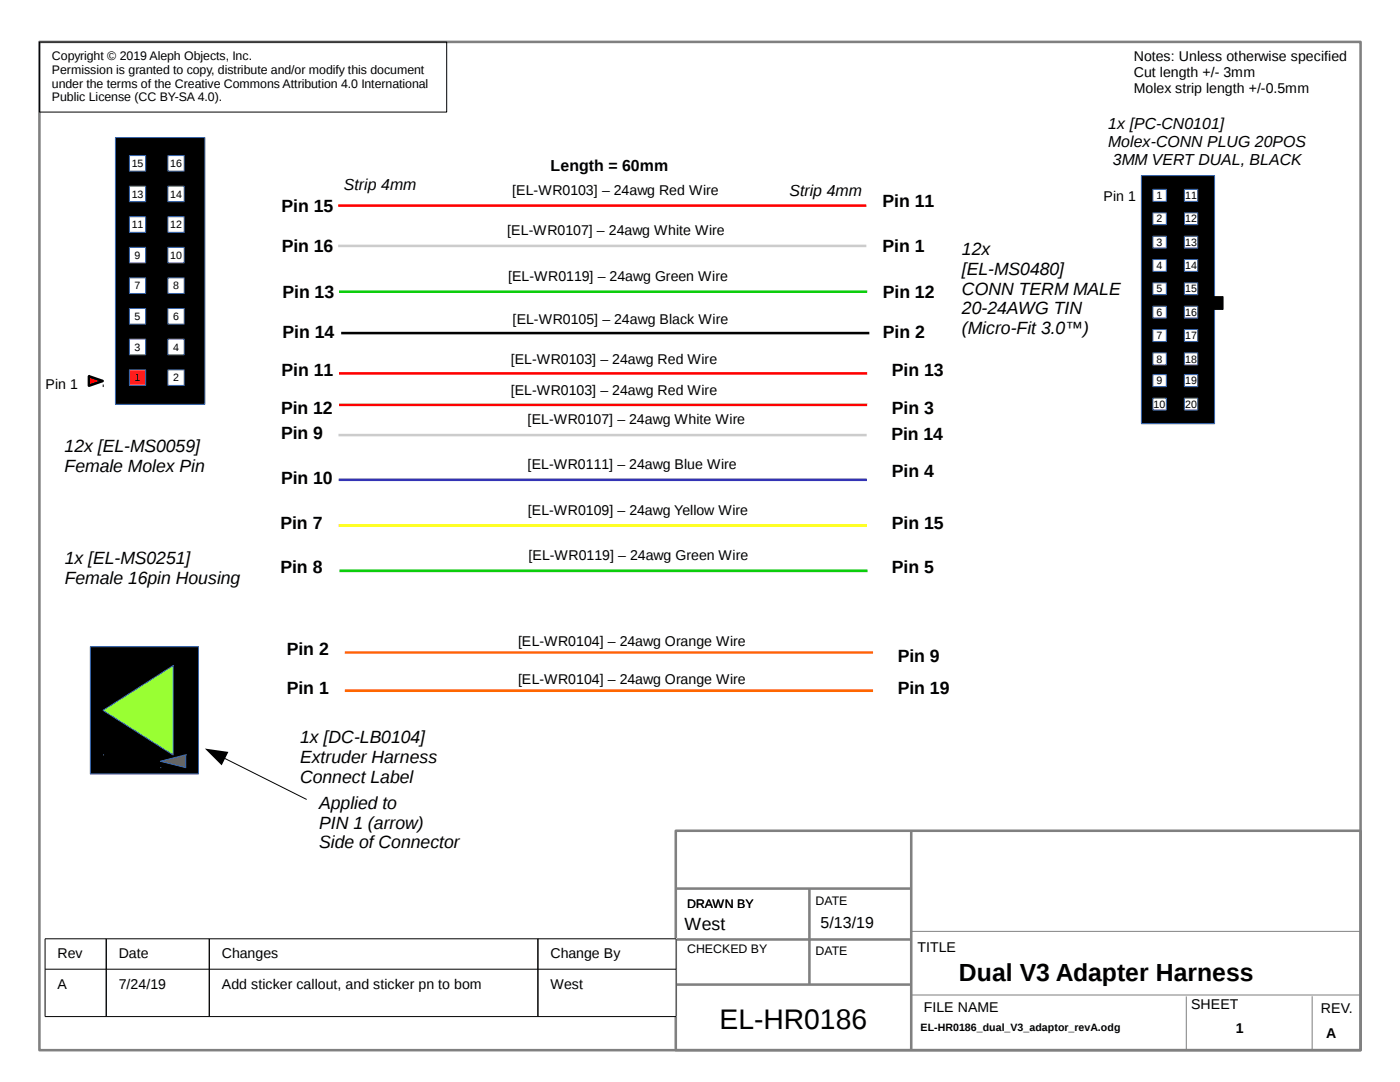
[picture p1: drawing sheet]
<svg xmlns="http://www.w3.org/2000/svg" width="279mm" height="216mm" viewBox="0 0 279 216" stroke-linecap="round" stroke-linejoin="round" font-family="sans-serif">
<path d="M7.9 8.4h263.6v201.1h-263.6zM134.9 165.8h136.6v43.7h-136.6zM134.9 177.3h47M161.5 177.3v19.1M181.9 165.8v43.7M134.9 187.5h47M134.9 196.5h47" fill="none" stroke="#808080" stroke-width=".51"/>
<path d="M181.9 185.8h89.6M181.9 198.5h89.6M236.7 198.8v10.7M261.9 198.8v10.7" fill="none" stroke="#808080" stroke-width=".2"/>
<path d="M7.9 8.4h81.2v14h-81.2z" fill="none" stroke="#000" stroke-width=".2"/>
<path d="M227.8 35h14.6v49.6h-14.6z" fill-rule="evenodd" fill="#000"/>
<path d="M227.8 35h14.6v49.6h-14.6z" fill="none" stroke="#3465af" stroke-width=".2"/>
<path d="M230.1 37.8h2.7v2.4h-2.7z" fill-rule="evenodd" fill="#fff"/>
<path d="M230.1 37.8h2.7v2.4h-2.7z" fill="none" stroke="#3465af" stroke-width=".2"/>
<path d="M236.4 37.8h2.6v2.4h-2.6z" fill-rule="evenodd" fill="#fff"/>
<path d="M236.4 37.8h2.6v2.4h-2.6z" fill="none" stroke="#3465af" stroke-width=".2"/>
<path d="M230.1 42.5h2.7v2.3h-2.7z" fill-rule="evenodd" fill="#fff"/>
<path d="M230.1 42.5h2.7v2.3h-2.7z" fill="none" stroke="#3465af" stroke-width=".2"/>
<path d="M230.1 47.1h2.7v2.4h-2.7z" fill-rule="evenodd" fill="#fff"/>
<path d="M230.1 47.1h2.7v2.4h-2.7z" fill="none" stroke="#3465af" stroke-width=".2"/>
<path d="M236.4 47.1h2.6v2.4h-2.6z" fill-rule="evenodd" fill="#fff"/>
<path d="M236.4 47.1h2.6v2.4h-2.6z" fill="none" stroke="#3465af" stroke-width=".2"/>
<path d="M230.1 51.8h2.7v2.4h-2.7z" fill-rule="evenodd" fill="#fff"/>
<path d="M230.1 51.8h2.7v2.4h-2.7z" fill="none" stroke="#3465af" stroke-width=".2"/>
<path d="M236.4 51.8h2.6v2.4h-2.6z" fill-rule="evenodd" fill="#fff"/>
<path d="M236.4 51.8h2.6v2.4h-2.6z" fill="none" stroke="#3465af" stroke-width=".2"/>
<path d="M230.1 56.4h2.7v2.4h-2.7z" fill-rule="evenodd" fill="#fff"/>
<path d="M230.1 56.4h2.7v2.4h-2.7z" fill="none" stroke="#3465af" stroke-width=".2"/>
<path d="M236.4 56.4h2.6v2.4h-2.6z" fill-rule="evenodd" fill="#fff"/>
<path d="M236.4 56.4h2.6v2.4h-2.6z" fill="none" stroke="#3465af" stroke-width=".2"/>
<path d="M230.1 61.1h2.7v2.4h-2.7z" fill-rule="evenodd" fill="#fff"/>
<path d="M230.1 61.1h2.7v2.4h-2.7z" fill="none" stroke="#3465af" stroke-width=".2"/>
<path d="M236.4 61.1h2.6v2.4h-2.6z" fill-rule="evenodd" fill="#fff"/>
<path d="M236.4 61.1h2.6v2.4h-2.6z" fill="none" stroke="#3465af" stroke-width=".2"/>
<path d="M230.1 65.8h2.7v2.4h-2.7z" fill-rule="evenodd" fill="#fff"/>
<path d="M230.1 65.8h2.7v2.4h-2.7z" fill="none" stroke="#3465af" stroke-width=".2"/>
<path d="M236.4 65.8h2.6v2.4h-2.6z" fill-rule="evenodd" fill="#fff"/>
<path d="M236.4 65.8h2.6v2.4h-2.6z" fill="none" stroke="#3465af" stroke-width=".2"/>
<path d="M230.1 70.4h2.7v2.4h-2.7z" fill-rule="evenodd" fill="#fff"/>
<path d="M230.1 70.4h2.7v2.4h-2.7z" fill="none" stroke="#3465af" stroke-width=".2"/>
<path d="M236.4 70.4h2.6v2.4h-2.6z" fill-rule="evenodd" fill="#fff"/>
<path d="M236.4 70.4h2.6v2.4h-2.6z" fill="none" stroke="#3465af" stroke-width=".2"/>
<path d="M236.4 42.5h2.6v2.3h-2.6z" fill-rule="evenodd" fill="#fff"/>
<path d="M236.4 42.5h2.6v2.3h-2.6z" fill="none" stroke="#3465af" stroke-width=".2"/>
<path d="M230.1 74.8h2.7v2.4h-2.7z" fill-rule="evenodd" fill="#fff"/>
<path d="M230.1 74.8h2.7v2.4h-2.7z" fill="none" stroke="#3465af" stroke-width=".2"/>
<path d="M236.4 74.8h2.6v2.4h-2.6z" fill-rule="evenodd" fill="#fff"/>
<path d="M236.4 74.8h2.6v2.4h-2.6z" fill="none" stroke="#3465af" stroke-width=".2"/>
<path d="M230.1 79.4h2.7v2.4h-2.7z" fill-rule="evenodd" fill="#fff"/>
<path d="M230.1 79.4h2.7v2.4h-2.7z" fill="none" stroke="#3465af" stroke-width=".2"/>
<path d="M236.4 79.4h2.6v2.4h-2.6z" fill-rule="evenodd" fill="#fff"/>
<path d="M23 27.4h17.9v53.3h-17.9zM236.4 79.4h2.6v2.4h-2.6z" fill="none" stroke="#3465af" stroke-width=".2"/>
<path d="M67.5 41h105.4" fill="none" stroke="#f00" stroke-width=".51"/>
<path d="M68.1 66.5h105.4" fill="none" stroke="#000" stroke-width=".51"/>
<path d="M67.5 49.1h105.4" fill="none" stroke="#ccc" stroke-width=".51"/>
<path d="M67.7 58.2h105.4" fill="none" stroke="#0c0" stroke-width=".51"/>
<g fill="#000">
<path d="M241.5 59.2h2.6v2.5h-2.6z" fill-rule="evenodd"/>
<path d="M23 27.4h17.9v53.3h-17.9z" fill-rule="evenodd"/>
</g>
<path d="M241.5 59.2h2.6v2.5h-2.6z" fill="none" stroke="#000" stroke-width=".2"/>
<path d="M25.8 31h3.3v3.1h-3.3z" fill-rule="evenodd" fill="#fff"/>
<path d="M25.8 31h3.3v3.1h-3.3z" fill="none" stroke="#3465af" stroke-width=".2"/>
<path d="M33.5 31h3.3v3.1h-3.3z" fill-rule="evenodd" fill="#fff"/>
<path d="M33.5 31h3.3v3.1h-3.3z" fill="none" stroke="#3465af" stroke-width=".2"/>
<path d="M25.8 37.1h3.3v3.2h-3.3z" fill-rule="evenodd" fill="#fff"/>
<path d="M25.8 37.1h3.3v3.2h-3.3z" fill="none" stroke="#3465af" stroke-width=".2"/>
<path d="M25.8 43.3h3.3v3.1h-3.3z" fill-rule="evenodd" fill="#fff"/>
<path d="M25.8 43.3h3.3v3.1h-3.3z" fill="none" stroke="#3465af" stroke-width=".2"/>
<path d="M33.5 43.3h3.3v3.1h-3.3z" fill-rule="evenodd" fill="#fff"/>
<path d="M33.5 43.3h3.3v3.1h-3.3z" fill="none" stroke="#3465af" stroke-width=".2"/>
<path d="M25.8 49.4h3.3v3.1h-3.3z" fill-rule="evenodd" fill="#fff"/>
<path d="M25.8 49.4h3.3v3.1h-3.3z" fill="none" stroke="#3465af" stroke-width=".2"/>
<path d="M33.5 49.4h3.3v3.1h-3.3z" fill-rule="evenodd" fill="#fff"/>
<path d="M33.5 49.4h3.3v3.1h-3.3z" fill="none" stroke="#3465af" stroke-width=".2"/>
<path d="M25.8 55.5h3.3v3.1h-3.3z" fill-rule="evenodd" fill="#fff"/>
<path d="M25.8 55.5h3.3v3.1h-3.3z" fill="none" stroke="#3465af" stroke-width=".2"/>
<path d="M33.5 55.5h3.3v3.1h-3.3z" fill-rule="evenodd" fill="#fff"/>
<path d="M33.5 55.5h3.3v3.1h-3.3z" fill="none" stroke="#3465af" stroke-width=".2"/>
<path d="M25.8 61.6h3.3v3.1h-3.3z" fill-rule="evenodd" fill="#fff"/>
<path d="M25.8 61.6h3.3v3.1h-3.3z" fill="none" stroke="#3465af" stroke-width=".2"/>
<path d="M33.5 61.6h3.3v3.1h-3.3z" fill-rule="evenodd" fill="#fff"/>
<path d="M33.5 61.6h3.3v3.1h-3.3z" fill="none" stroke="#3465af" stroke-width=".2"/>
<path d="M25.8 67.7h3.3v3.1h-3.3z" fill-rule="evenodd" fill="#fff"/>
<path d="M25.8 67.7h3.3v3.1h-3.3z" fill="none" stroke="#3465af" stroke-width=".2"/>
<path d="M33.5 67.7h3.3v3.1h-3.3z" fill-rule="evenodd" fill="#fff"/>
<path d="M33.5 67.7h3.3v3.1h-3.3z" fill="none" stroke="#3465af" stroke-width=".2"/>
<path d="M25.8 73.8h3.3v3.1h-3.3z" fill-rule="evenodd" fill="#f33"/>
<path d="M25.8 73.8h3.3v3.1h-3.3z" fill="none" stroke="#3465af" stroke-width=".2"/>
<path d="M33.5 73.8h3.3v3.1h-3.3z" fill-rule="evenodd" fill="#fff"/>
<path d="M33.5 73.8h3.3v3.1h-3.3z" fill="none" stroke="#3465af" stroke-width=".2"/>
<path d="M17.7 75.1v1.9l2.8-1z" fill="#f00"/>
<path d="M17.7 75.1l2.8 .9-2.8 1z" fill="none" stroke="#000" stroke-width=".51"/>
<path d="M33.5 37.1h3.3v3.2h-3.3z" fill-rule="evenodd" fill="#fff"/>
<path d="M33.5 37.1h3.3v3.2h-3.3zM18 129h21.6v25.4h-21.6z" fill="none" stroke="#3465af" stroke-width=".2"/>
<path d="M67.7 74.5h105.4M67.7 80.8h105.4" fill="none" stroke="#f00" stroke-width=".51"/>
<path d="M68.8 130.2h105.4M68.8 137.8h105.4" fill="none" stroke="#f60" stroke-width=".51"/>
<path d="M67.6 86.8h105.4" fill="none" stroke="#ccc" stroke-width=".51"/>
<path d="M67.6 95.7h105.4" fill="none" stroke="#33f" stroke-width=".51"/>
<path d="M67.6 104.9h105.4" fill="none" stroke="#ff0" stroke-width=".51"/>
<path d="M67.7 113.9h105.4" fill="none" stroke="#0c0" stroke-width=".51"/>
<path d="M18 129h21.6v25.4h-21.6z" fill-rule="evenodd" fill="#000"/>
<path d="M32 151.9l5.1-1.3v2.6z" fill="#666"/>
<path d="M32 151.9l5.1-1.3v2.6zM32 153.2h.1M37.1 150.6h.1" fill="none" stroke="#3465af" stroke-width=".2"/>
<path d="M20.6 141.7l13.9-8.9v17.8z" fill="#9f3"/>
<path d="M34.5 132.8h.1M20.6 141.7l13.9-8.9v17.8zM20.6 150.6h.1" fill="none" stroke="#3465af" stroke-width=".2"/>
<path d="M44.7 151.3l16.5 8.2" fill="none" stroke="#000" stroke-width=".2"/>
<path d="M40.9 149.4l4.7 .6-1.4 2.7z" fill="#000"/>
<g fill="#fff">
<path d="M9 187.3h12.2v6.1h-12.2z" fill-rule="evenodd"/>
<path d="M21.2 187.3h20.6v6.1h-20.6z" fill-rule="evenodd"/>
<path d="M41.8 187.3h65.6v6.1h-65.6z" fill-rule="evenodd"/>
<path d="M107.4 187.3h27.5v6.1h-27.5z" fill-rule="evenodd"/>
<path d="M9 193.4h12.2v9.4h-12.2z" fill-rule="evenodd"/>
<path d="M21.2 193.4h20.6v9.4h-20.6z" fill-rule="evenodd"/>
<path d="M41.8 193.4h65.6v9.4h-65.6z" fill-rule="evenodd"/>
<path d="M107.4 193.4h27.5v9.4h-27.5z" fill-rule="evenodd"/>
</g>
<path d="M9 187.3h125.9v15.5h-125.9zM9 193.4h125.9M21.2 187.3v15.5M41.8 187.3v15.5M107.4 187.3v15.5" fill="none" stroke="#000" stroke-width=".2"/>
<text font-size="5.6" x="143.6" y="205.4">EL-HR0186</text>
<text font-size="4.9" x="191.4" y="195.7">Dual V3 Adapter Harness</text>
<g font-size="3.5">
<text x="176.1" y="41.3">Pin 11</text>
<text x="56.2" y="42.4">Pin 15</text>
<text x="56.2" y="50.4">Pin 16</text>
<text x="176.1" y="50.4">Pin 1</text>
<text x="192" y="50.9">12x</text>
<text x="56.4" y="59.4">Pin 13</text>
<text x="176.2" y="59.4">Pin 12</text>
<text x="192" y="54.9">[EL-MS0480]</text>
<text x="192" y="58.8">CONN TERM MALE</text>
<text x="192" y="62.7">20-24AWG TIN</text>
<text x="56.4" y="67.4">Pin 14</text>
<text x="176.2" y="67.4">Pin 2</text>
<text x="192" y="66.7">(Micro-Fit 3.0™)</text>
<text x="56.2" y="75">Pin 11</text>
<text x="178" y="74.9">Pin 13</text>
<text x="56.1" y="82.7">Pin 12</text>
<text x="178" y="82.7">Pin 3</text>
<text x="56.1" y="87.6">Pin 9</text>
<text x="177.9" y="87.7">Pin 14</text>
<text x="12.9" y="90.3">12x [EL-MS0059]</text>
<text x="12.9" y="94.2">Female Molex Pin</text>
<text x="178" y="95.2">Pin 4</text>
<text x="56.1" y="96.5">Pin 10</text>
<text x="56" y="105.5">Pin 7</text>
<text x="178" y="105.5">Pin 15</text>
<text x="12.9" y="112.6">1x [EL-MS0251]</text>
<text x="12.9" y="116.5">Female 16pin Housing</text>
<text x="56" y="114.4">Pin 8</text>
<text x="178" y="114.3">Pin 5</text>
<text x="57.3" y="130.7">Pin 2</text>
<text x="179.2" y="132.1">Pin 9</text>
<text x="57.3" y="138.4">Pin 1</text>
<text x="179.2" y="138.4">Pin 19</text>
<text x="59.9" y="148.3">1x [DC-LB0104]</text>
<text x="59.9" y="152.3">Extruder Harness</text>
<text x="59.9" y="156.2">Connect Label</text>
<text x="63.7" y="161.4">Applied to</text>
<text x="63.7" y="165.3">PIN 1 (arrow)</text>
<text x="63.7" y="169.3">Side of Connector</text>
<text x="136.6" y="185.5">West</text>
</g>
<g font-size="3.2">
<text x="221.2" y="25.8">1x [PC-CN0101]</text>
<text x="221.2" y="29.4">Molex-CONN PLUG 20POS</text>
<text x="109.9" y="34.1">Length = 60mm</text>
<text x="222.1" y="32.9">3MM VERT DUAL, BLACK</text>
<text x="68.7" y="37.9">Strip 4mm</text>
<text x="157.6" y="39.1">Strip 4mm</text>
<text x="163.8" y="185.2">5/13/19</text>
</g>
<g font-size="2.8">
<text x="226.3" y="12.2">Notes: Unless otherwise specified</text>
<text x="226.3" y="15.4">Cut length +/- 3mm</text>
<text x="226.3" y="18.6">Molex strip length +/-0.5mm</text>
<text x="102.2" y="38.9">[EL-WR0103] – 24awg Red Wire</text>
<text x="220.2" y="40.1">Pin 1</text>
<text x="101.2" y="46.9">[EL-WR0107] – 24awg White Wire</text>
<text x="101.4" y="56">[EL-WR0119] – 24awg Green Wire</text>
<text x="102.3" y="64.6">[EL-WR0105] – 24awg Black Wire</text>
<text x="9.1" y="77.6">Pin 1</text>
<text x="101.9" y="72.6">[EL-WR0103] – 24awg Red Wire</text>
<text x="101.9" y="78.9">[EL-WR0103] – 24awg Red Wire</text>
<text x="105.3" y="84.6">[EL-WR0107] – 24awg White Wire</text>
<text x="105.3" y="93.6">[EL-WR0111] – 24awg Blue Wire</text>
<text x="105.3" y="102.8">[EL-WR0109] – 24awg Yellow Wire</text>
<text x="105.5" y="111.8">[EL-WR0119] – 24awg Green Wire</text>
<text x="103.4" y="128.9">[EL-WR0104] – 24awg Orange Wire</text>
<text x="103.4" y="136.6">[EL-WR0104] – 24awg Orange Wire</text>
<text x="11.5" y="191.2">Rev</text>
<text x="23.7" y="191.2">Date</text>
<text x="44.3" y="191.2">Changes</text>
<text x="109.9" y="191.2">Change By</text>
<text x="183.1" y="189.9">TITLE</text>
<text x="11.5" y="197.3">A</text>
<text x="23.7" y="197.3">7/24/19</text>
<text x="44.3" y="197.3">Add sticker callout, and sticker pn to bom</text>
<text x="109.9" y="197.3">West</text>
<text x="184.4" y="201.9">FILE NAME</text>
<text x="237.7" y="201.4">SHEET</text>
<text x="263.6" y="202.2">REV.</text>
<text x="246.6" y="206.2">1</text>
<text x="264.7" y="207.2">A</text>
</g>
<g font-size="2.5">
<text x="10.4" y="12">Copyright © 2019 Aleph Objects, Inc.</text>
<text x="10.4" y="14.7">Permission is granted to copy, distribute and/or modify this document</text>
<text x="10.4" y="17.5">under the terms of the Creative Commons Attribution 4.0 International</text>
<text x="10.4" y="20.2">Public License (CC BY-SA 4.0).</text>
<text x="137.1" y="181.2">DRAWN BY</text>
<text x="162.8" y="180.6">DATE</text>
<text x="137.1" y="190.2">CHECKED BY</text>
<text x="162.8" y="190.6">DATE</text>
</g>
<g font-size="2.1">
<text x="26.3" y="33.3">15</text>
<text x="33.9" y="33.3">16</text>
<text x="26.3" y="39.4">13</text>
<text x="33.9" y="39.4">14</text>
<text x="230.8" y="39.7">1</text>
<text x="236.5" y="39.7">11</text>
<text x="26.3" y="45.5">11</text>
<text x="33.9" y="45.5">12</text>
<text x="230.8" y="44.4">2</text>
<text x="236.5" y="44.4">12</text>
<text x="26.8" y="51.6">9</text>
<text x="33.9" y="51.6">10</text>
<text x="230.8" y="49">3</text>
<text x="230.8" y="53.7">4</text>
<text x="236.5" y="49">13</text>
<text x="236.5" y="53.7">14</text>
<text x="26.8" y="57.7">7</text>
<text x="34.5" y="57.7">8</text>
<text x="230.8" y="58.3">5</text>
<text x="236.5" y="58.3">15</text>
<text x="26.8" y="63.9">5</text>
<text x="34.5" y="63.9">6</text>
<text x="230.8" y="63">6</text>
<text x="236.5" y="63">16</text>
<text x="26.8" y="70">3</text>
<text x="34.5" y="70">4</text>
<text x="230.8" y="67.7">7</text>
<text x="236.5" y="67.7">17</text>
<text x="26.8" y="76.1">1</text>
<text x="34.5" y="76.1">2</text>
<text x="230.8" y="72.4">8</text>
<text x="230.8" y="76.7">9</text>
<text x="236.5" y="72.4">18</text>
<text x="236.5" y="76.7">19</text>
<text x="230.2" y="81.4">10</text>
<text x="236.5" y="81.4">20</text>
<text x="183.7" y="205.7">EL-HR0186_dual_V3_adaptor_revA.odg</text>
</g>
</svg>
